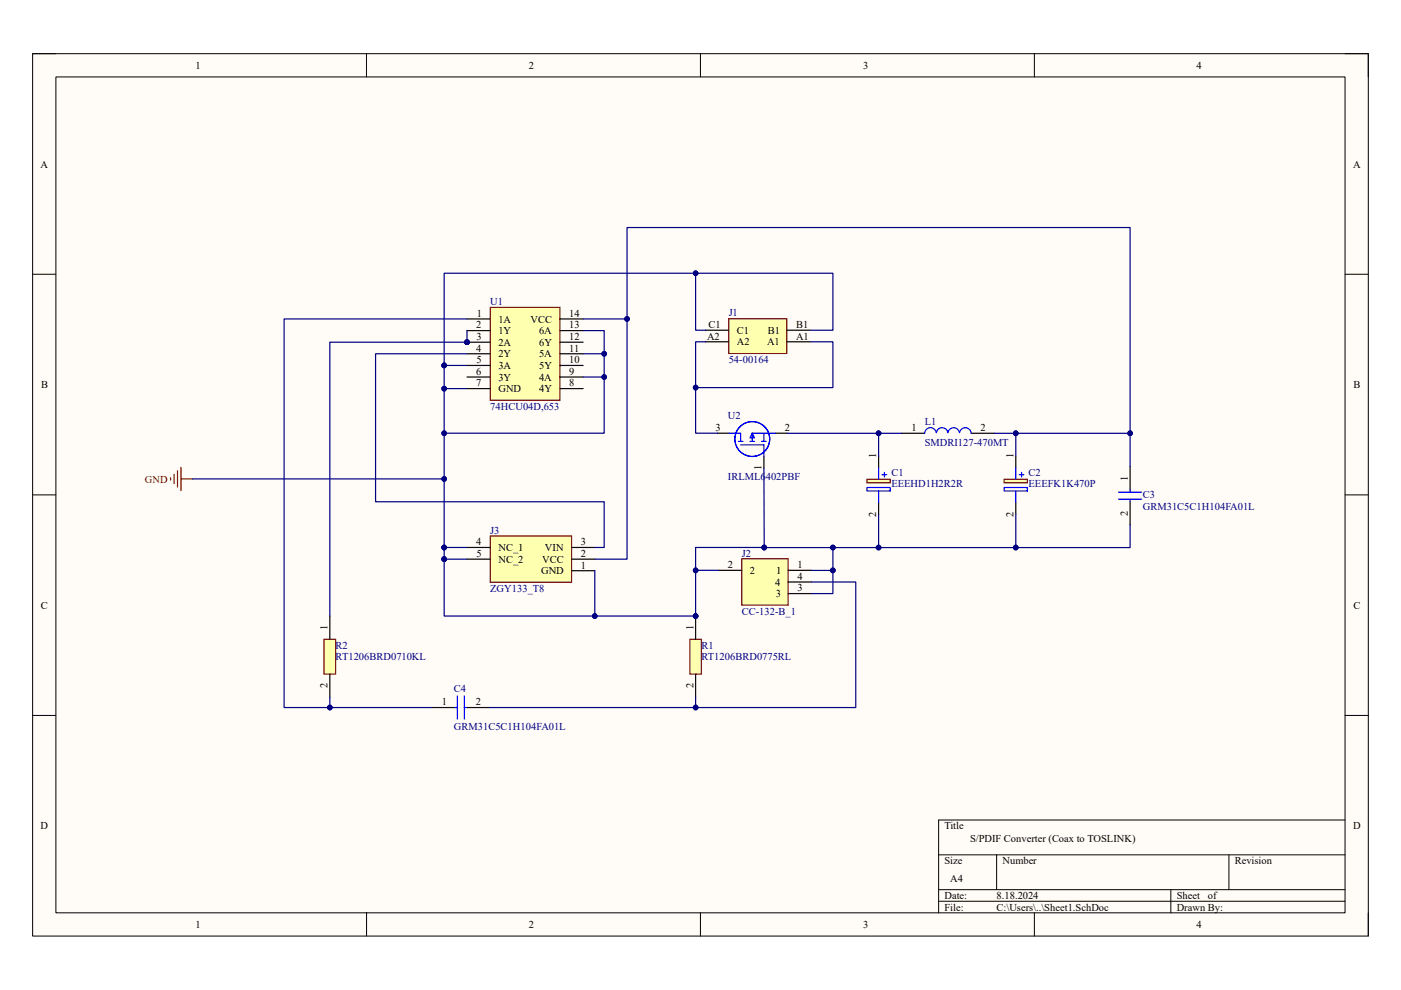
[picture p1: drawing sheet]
<svg xmlns="http://www.w3.org/2000/svg" width="297mm" height="210mm" viewBox="0 0 297 210" stroke-linecap="round" stroke-linejoin="round" font-family="sans-serif">
<path d="M6.9 11.4h283.2v187.1h-283.2z" fill="#fffcf8"/>
<path d="M6.9 11.4h283.2v187.1h-283.2z" fill="none" stroke="#000" stroke-width=".21"/>
<path d="M11.9 16.3h273.3v177.3h-273.3z" fill="#fffcf8"/>
<g fill="none" stroke="#000" stroke-width=".21">
<path d="M6.9 11.4h4.9M11.9 16.3h273.3v177.3h-273.3zM77.7 11.4v4.9M148.5 11.4v4.9M219.3 11.4v4.9M285.2 11.4h4.9v4.9M6.9 58.2h4.9M285.2 58.2h4.9M6.9 105h4.9M285.2 105h4.9M6.9 151.7h4.9M285.2 151.7h4.9"/>
<path d="M285.2 173.9h-86.2v19.7M77.7 193.6v4.9M148.5 193.6v4.9M199 181.3h86.2M199 188.7h86.2M199 191.2h86.2M211.3 181.3v7.4M219.3 193.6v4.9M248.2 188.7v4.9M260.6 181.3v7.4M290.1 193.6v4.9"/>
</g>
<path d="M154.5 67.6h12.3v7.4h-12.3z" fill="#ffffb0"/>
<path d="M154.5 67.6h12.3v7.4h-12.3z" fill="none" stroke="#800000" stroke-width=".25"/>
<path d="M149.6 72.5h4.9M149.6 70h4.9M166.8 72.5h4.9M166.8 70h4.9" fill="none" stroke="#000" stroke-width=".25"/>
<circle cx="99" cy="72.6" r=".49" fill="#000080"/>
<circle cx="99" cy="72.6" r=".49" fill="none" stroke="#000080" stroke-width=".21"/>
<path d="M103.9 65.2h14.8v19.7h-14.8z" fill="#ffffb0"/>
<path d="M103.9 65.2h14.8v19.7h-14.8z" fill="none" stroke="#800000" stroke-width=".25"/>
<path d="M99 67.6h4.9M99 70.1h4.9M99 72.6h4.9" fill="none" stroke="#000" stroke-width=".25"/>
<circle cx="99" cy="72.6" r=".49" fill="#000080"/>
<circle cx="99" cy="72.6" r=".49" fill="none" stroke="#000080" stroke-width=".21"/>
<path d="M99 75h4.9M99 77.5h4.9M99 80h4.9M118.7 75h4.9M118.7 77.5h4.9M118.7 80h4.9M118.7 72.6h4.9M118.7 70.1h4.9M118.7 67.6h4.9M99 82.4h4.9M118.7 82.4h4.9" fill="none" stroke="#000" stroke-width=".25"/>
<path d="M103.9 113.7h17.3v9.8h-17.3z" fill="#ffffb0"/>
<path d="M103.9 113.7h17.3v9.8h-17.3z" fill="none" stroke="#800000" stroke-width=".25"/>
<path d="M99 118.6h4.9M99 116.1h4.9M121.2 118.6h4.9M121.2 116.1h4.9M121.2 121.1h4.9" fill="none" stroke="#000" stroke-width=".25"/>
<path d="M157.3 118.5h9.8v9.9h-9.8z" fill="#ffffb0"/>
<path d="M37.6 99.9v3.4M38.4 99.1v5M36.2 101.3v.5M36.9 100.6v2M38.4 101.6h2.4M157.3 118.5h9.8v9.9h-9.8z" fill="none" stroke="#800000" stroke-width=".25"/>
<path d="M152.1 91.9h2.5M162 96.8v2.5M164.4 91.9h2.5M191.1 91.9h4.9M205.9 91.9h4.9M152.3 121h5M167.1 121h4.9M167.1 125.9h4.9M167.1 123.4h4.9" fill="none" stroke="#000" stroke-width=".25"/>
<g fill="none" stroke="#00f" stroke-width=".25">
<path d="M154.6 91.9h2.4v1.7M156.5 93.6h1M157 94.4h5v2.4M159 93.6h1M159.5 91.9h4.9M159.5 91.9v1.7M159.5 91.9l.5 1h-1zM161.5 93.6h1M162 91.9v1.7M198.5 91.8a1.24 1.24 0 0 0-1.3-1.1 1.24 1.24 0 0 0-1.2 1.2M201 91.7a1.24 1.24 0 0 0-1.3-1 1.24 1.24 0 0 0-1.2 1.1M203.4 91.7a1.23 1.23 0 0 0-1.2-1 1.23 1.23 0 0 0-1.2 1.1"/>
<path d="M203.5 91.8a1.23 1.23 0 0 1 1.2-1.1 1.23 1.23 0 0 1 1.2 1.2"/>
<circle cx="159.5" cy="93.1" r="3.7"/>
</g>
<path d="M183.8 101.7h4.9v.7h-4.9z" fill="#ffffb0"/>
<path d="M183.8 101.7h4.9v.7h-4.9z" fill="none" stroke="#800000" stroke-width=".25"/>
<path d="M186.3 96.8v2.4M186.3 106.6v2.5" fill="none" stroke="#000" stroke-width=".25"/>
<path d="M186.3 99.2v2.5M183.8 103.4h4.9v.7h-4.9zM186.3 104.1v2.5M187 100.7h1M187.5 100.2v1" fill="none" stroke="#00f" stroke-width=".25"/>
<path d="M212.9 101.7h4.9v.7h-4.9z" fill="#ffffb0"/>
<path d="M212.9 101.7h4.9v.7h-4.9z" fill="none" stroke="#800000" stroke-width=".25"/>
<path d="M215.4 96.8v2.4M239.6 99v4.9M215.4 106.6v2.5M239.6 106.4v4.9M91.5 150.1h5M98.9 150.1h5" fill="none" stroke="#000" stroke-width=".25"/>
<g fill="none" stroke="#00f" stroke-width=".25">
<path d="M215.4 99.2v2.5M212.9 103.4h4.9v.7h-4.9zM215.4 104.1v2.5M216.1 100.7h1M216.6 100.2v1M237.1 104.4h5M237.1 105.9h5M239.6 103.9v.5M239.6 105.9v.5M96.5 150.1h.5M97 147.6v4.9M98.4 147.6v4.9"/>
<path d="M98.4 150.1h.5"/>
</g>
<circle cx="147.5" cy="130.7" r=".49" fill="#000080"/>
<circle cx="147.5" cy="130.7" r=".49" fill="none" stroke="#000080" stroke-width=".21"/>
<path d="M146.3 135.6h2.4v7.4h-2.4z" fill="#ffffb0"/>
<path d="M146.3 135.6h2.4v7.4h-2.4z" fill="none" stroke="#800000" stroke-width=".25"/>
<path d="M147.5 130.7v4.9" fill="none" stroke="#000" stroke-width=".25"/>
<circle cx="147.5" cy="130.7" r=".49" fill="#000080"/>
<circle cx="147.5" cy="130.7" r=".49" fill="none" stroke="#000080" stroke-width=".21"/>
<path d="M147.5 143v4.9" fill="none" stroke="#000" stroke-width=".25"/>
<path d="M68.7 135.6h2.5v7.4h-2.5z" fill="#ffffb0"/>
<path d="M68.7 135.6h2.5v7.4h-2.5z" fill="none" stroke="#800000" stroke-width=".25"/>
<path d="M69.9 130.7v4.9M69.9 143v4.9" fill="none" stroke="#000" stroke-width=".25"/>
<path d="M149.6 72.5h-2.1v9.7h29.1v-9.7h-4.9" fill="none" stroke="#000080" stroke-width=".25"/>
<circle cx="147.5" cy="82.2" r=".49" fill="#000080"/>
<circle cx="147.5" cy="82.2" r=".49" fill="none" stroke="#000080" stroke-width=".21"/>
<path d="M40.8 101.6h53.4v14.5" fill="none" stroke="#000080" stroke-width=".25"/>
<circle cx="94.2" cy="101.6" r=".49" fill="#000080"/>
<circle cx="94.2" cy="101.6" r=".49" fill="none" stroke="#000080" stroke-width=".21"/>
<circle cx="94.2" cy="116.1" r=".49" fill="#000080"/>
<circle cx="94.2" cy="116.1" r=".49" fill="none" stroke="#000080" stroke-width=".21"/>
<path d="M126.1 121.1v9.6" fill="none" stroke="#000080" stroke-width=".25"/>
<circle cx="126.1" cy="130.7" r=".5" fill="#000080"/>
<circle cx="126.1" cy="130.7" r=".5" fill="none" stroke="#000080" stroke-width=".21"/>
<path d="M162 116.1h-14.5v4.9" fill="none" stroke="#000080" stroke-width=".25"/>
<circle cx="147.5" cy="121" r=".49" fill="#000080"/>
<circle cx="147.5" cy="121" r=".49" fill="none" stroke="#000080" stroke-width=".21"/>
<circle cx="162" cy="116.1" r=".49" fill="#000080"/>
<circle cx="162" cy="116.1" r=".49" fill="none" stroke="#000080" stroke-width=".21"/>
<path d="M162 116.1h14.6v4.9h-4.6" fill="none" stroke="#000080" stroke-width=".25"/>
<circle cx="162" cy="116.1" r=".49" fill="#000080"/>
<circle cx="162" cy="116.1" r=".49" fill="none" stroke="#000080" stroke-width=".21"/>
<circle cx="176.6" cy="116.1" r=".5" fill="#000080"/>
<circle cx="176.6" cy="116.1" r=".5" fill="none" stroke="#000080" stroke-width=".21"/>
<circle cx="176.6" cy="121" r=".5" fill="#000080"/>
<circle cx="176.6" cy="121" r=".5" fill="none" stroke="#000080" stroke-width=".21"/>
<path d="M176.6 121v4.9h-4.6" fill="none" stroke="#000080" stroke-width=".25"/>
<circle cx="176.6" cy="121" r=".5" fill="#000080"/>
<circle cx="176.6" cy="121" r=".5" fill="none" stroke="#000080" stroke-width=".21"/>
<path d="M94.2 116.1v2.5" fill="none" stroke="#000080" stroke-width=".25"/>
<circle cx="94.2" cy="116.1" r=".49" fill="#000080"/>
<circle cx="94.2" cy="116.1" r=".49" fill="none" stroke="#000080" stroke-width=".21"/>
<circle cx="94.2" cy="118.6" r=".49" fill="#000080"/>
<circle cx="94.2" cy="118.6" r=".49" fill="none" stroke="#000080" stroke-width=".21"/>
<path d="M94.2 118.6v12.1h53.3v-9.7h4.8" fill="none" stroke="#000080" stroke-width=".25"/>
<circle cx="94.2" cy="118.6" r=".49" fill="#000080"/>
<circle cx="94.2" cy="118.6" r=".49" fill="none" stroke="#000080" stroke-width=".21"/>
<circle cx="126.1" cy="130.7" r=".5" fill="#000080"/>
<circle cx="126.1" cy="130.7" r=".5" fill="none" stroke="#000080" stroke-width=".21"/>
<circle cx="147.5" cy="130.7" r=".49" fill="#000080"/>
<circle cx="147.5" cy="130.7" r=".49" fill="none" stroke="#000080" stroke-width=".21"/>
<circle cx="147.5" cy="121" r=".49" fill="#000080"/>
<circle cx="147.5" cy="121" r=".49" fill="none" stroke="#000080" stroke-width=".21"/>
<path d="M94.2 116.1h4.8" fill="none" stroke="#000080" stroke-width=".25"/>
<circle cx="94.2" cy="116.1" r=".49" fill="#000080"/>
<circle cx="94.2" cy="116.1" r=".49" fill="none" stroke="#000080" stroke-width=".21"/>
<path d="M94.2 118.6h4.8" fill="none" stroke="#000080" stroke-width=".25"/>
<circle cx="94.2" cy="118.6" r=".49" fill="#000080"/>
<circle cx="94.2" cy="118.6" r=".49" fill="none" stroke="#000080" stroke-width=".21"/>
<path d="M215.4 109.1v7h-38.8" fill="none" stroke="#000080" stroke-width=".25"/>
<circle cx="176.6" cy="116.1" r=".5" fill="#000080"/>
<circle cx="176.6" cy="116.1" r=".5" fill="none" stroke="#000080" stroke-width=".21"/>
<circle cx="186.3" cy="116.1" r=".5" fill="#000080"/>
<circle cx="186.3" cy="116.1" r=".5" fill="none" stroke="#000080" stroke-width=".21"/>
<circle cx="215.4" cy="116.1" r=".5" fill="#000080"/>
<circle cx="215.4" cy="116.1" r=".5" fill="none" stroke="#000080" stroke-width=".21"/>
<path d="M210.8 91.9h4.6v4.9" fill="none" stroke="#000080" stroke-width=".25"/>
<circle cx="215.4" cy="91.9" r=".5" fill="#000080"/>
<circle cx="215.4" cy="91.9" r=".5" fill="none" stroke="#000080" stroke-width=".21"/>
<path d="M162 99.3v16.8" fill="none" stroke="#000080" stroke-width=".25"/>
<circle cx="162" cy="116.1" r=".49" fill="#000080"/>
<circle cx="162" cy="116.1" r=".49" fill="none" stroke="#000080" stroke-width=".21"/>
<path d="M166.9 91.9h24.2" fill="none" stroke="#000080" stroke-width=".25"/>
<circle cx="186.3" cy="91.9" r=".5" fill="#000080"/>
<circle cx="186.3" cy="91.9" r=".5" fill="none" stroke="#000080" stroke-width=".21"/>
<path d="M147.5 82.2v9.7h4.6" fill="none" stroke="#000080" stroke-width=".25"/>
<circle cx="147.5" cy="82.2" r=".49" fill="#000080"/>
<circle cx="147.5" cy="82.2" r=".49" fill="none" stroke="#000080" stroke-width=".21"/>
<path d="M99 75h-19.4v31.4h48.5v9.7h-2M186.3 91.9v4.9" fill="none" stroke="#000080" stroke-width=".25"/>
<circle cx="186.3" cy="91.9" r=".5" fill="#000080"/>
<circle cx="186.3" cy="91.9" r=".5" fill="none" stroke="#000080" stroke-width=".21"/>
<path d="M186.3 109.1v7" fill="none" stroke="#000080" stroke-width=".25"/>
<circle cx="186.3" cy="116.1" r=".5" fill="#000080"/>
<circle cx="186.3" cy="116.1" r=".5" fill="none" stroke="#000080" stroke-width=".21"/>
<path d="M239.6 111.3v4.8h-24.2" fill="none" stroke="#000080" stroke-width=".25"/>
<circle cx="215.4" cy="116.1" r=".5" fill="#000080"/>
<circle cx="215.4" cy="116.1" r=".5" fill="none" stroke="#000080" stroke-width=".21"/>
<path d="M215.4 91.9h24.2v7.1" fill="none" stroke="#000080" stroke-width=".25"/>
<circle cx="215.4" cy="91.9" r=".5" fill="#000080"/>
<circle cx="215.4" cy="91.9" r=".5" fill="none" stroke="#000080" stroke-width=".21"/>
<circle cx="239.6" cy="91.9" r=".49" fill="#000080"/>
<circle cx="239.6" cy="91.9" r=".49" fill="none" stroke="#000080" stroke-width=".21"/>
<path d="M99 70.1v2.5" fill="none" stroke="#000080" stroke-width=".25"/>
<circle cx="99" cy="72.6" r=".49" fill="#000080"/>
<circle cx="99" cy="72.6" r=".49" fill="none" stroke="#000080" stroke-width=".21"/>
<path d="M172 123.4h9.4v26.7h-77.5" fill="none" stroke="#000080" stroke-width=".25"/>
<circle cx="147.5" cy="150.1" r=".49" fill="#000080"/>
<circle cx="147.5" cy="150.1" r=".49" fill="none" stroke="#000080" stroke-width=".21"/>
<path d="M99 67.6h-38.8v82.5h31.3" fill="none" stroke="#000080" stroke-width=".25"/>
<circle cx="69.9" cy="150.1" r=".49" fill="#000080"/>
<circle cx="69.9" cy="150.1" r=".49" fill="none" stroke="#000080" stroke-width=".21"/>
<path d="M147.5 147.9v2.2" fill="none" stroke="#000080" stroke-width=".25"/>
<circle cx="147.5" cy="150.1" r=".49" fill="#000080"/>
<circle cx="147.5" cy="150.1" r=".49" fill="none" stroke="#000080" stroke-width=".21"/>
<path d="M99 72.6h-29.1v58.1" fill="none" stroke="#000080" stroke-width=".25"/>
<circle cx="99" cy="72.6" r=".49" fill="#000080"/>
<circle cx="99" cy="72.6" r=".49" fill="none" stroke="#000080" stroke-width=".21"/>
<path d="M69.9 147.9v2.2" fill="none" stroke="#000080" stroke-width=".25"/>
<circle cx="69.9" cy="150.1" r=".49" fill="#000080"/>
<circle cx="69.9" cy="150.1" r=".49" fill="none" stroke="#000080" stroke-width=".21"/>
<path d="M94.2 77.5v4.9" fill="none" stroke="#000080" stroke-width=".25"/>
<circle cx="94.2" cy="82.4" r=".49" fill="#000080"/>
<circle cx="94.2" cy="82.4" r=".49" fill="none" stroke="#000080" stroke-width=".21"/>
<circle cx="94.2" cy="77.5" r=".49" fill="#000080"/>
<circle cx="94.2" cy="77.5" r=".49" fill="none" stroke="#000080" stroke-width=".21"/>
<path d="M94.2 77.5h4.8" fill="none" stroke="#000080" stroke-width=".25"/>
<circle cx="94.2" cy="77.5" r=".49" fill="#000080"/>
<circle cx="94.2" cy="77.5" r=".49" fill="none" stroke="#000080" stroke-width=".21"/>
<path d="M123.6 67.6h9.3v51h-6.8" fill="none" stroke="#000080" stroke-width=".25"/>
<circle cx="132.9" cy="67.6" r=".49" fill="#000080"/>
<circle cx="132.9" cy="67.6" r=".49" fill="none" stroke="#000080" stroke-width=".21"/>
<path d="M99 82.4h-4.8v19.2" fill="none" stroke="#000080" stroke-width=".25"/>
<circle cx="94.2" cy="101.6" r=".49" fill="#000080"/>
<circle cx="94.2" cy="101.6" r=".49" fill="none" stroke="#000080" stroke-width=".21"/>
<circle cx="94.2" cy="91.9" r=".49" fill="#000080"/>
<circle cx="94.2" cy="91.9" r=".49" fill="none" stroke="#000080" stroke-width=".21"/>
<circle cx="94.2" cy="82.4" r=".49" fill="#000080"/>
<circle cx="94.2" cy="82.4" r=".49" fill="none" stroke="#000080" stroke-width=".21"/>
<path d="M171.7 70h4.9v-12h-82.4v19.5" fill="none" stroke="#000080" stroke-width=".25"/>
<circle cx="147.5" cy="58" r=".49" fill="#000080"/>
<circle cx="147.5" cy="58" r=".49" fill="none" stroke="#000080" stroke-width=".21"/>
<circle cx="94.2" cy="77.5" r=".49" fill="#000080"/>
<circle cx="94.2" cy="77.5" r=".49" fill="none" stroke="#000080" stroke-width=".21"/>
<path d="M128.1 80v11.9h-33.9" fill="none" stroke="#000080" stroke-width=".25"/>
<circle cx="128.1" cy="80" r=".49" fill="#000080"/>
<circle cx="128.1" cy="80" r=".49" fill="none" stroke="#000080" stroke-width=".21"/>
<circle cx="94.2" cy="91.9" r=".49" fill="#000080"/>
<circle cx="94.2" cy="91.9" r=".49" fill="none" stroke="#000080" stroke-width=".21"/>
<path d="M132.9 67.6v-19.3h106.7v43.6" fill="none" stroke="#000080" stroke-width=".25"/>
<circle cx="132.9" cy="67.6" r=".49" fill="#000080"/>
<circle cx="132.9" cy="67.6" r=".49" fill="none" stroke="#000080" stroke-width=".21"/>
<circle cx="239.6" cy="91.9" r=".49" fill="#000080"/>
<circle cx="239.6" cy="91.9" r=".49" fill="none" stroke="#000080" stroke-width=".21"/>
<path d="M147.5 58v12h2.1" fill="none" stroke="#000080" stroke-width=".25"/>
<circle cx="147.5" cy="58" r=".49" fill="#000080"/>
<circle cx="147.5" cy="58" r=".49" fill="none" stroke="#000080" stroke-width=".21"/>
<path d="M128.1 75v5h-4.5" fill="none" stroke="#000080" stroke-width=".25"/>
<circle cx="128.1" cy="80" r=".49" fill="#000080"/>
<circle cx="128.1" cy="80" r=".49" fill="none" stroke="#000080" stroke-width=".21"/>
<circle cx="128.1" cy="75" r=".49" fill="#000080"/>
<circle cx="128.1" cy="75" r=".49" fill="none" stroke="#000080" stroke-width=".21"/>
<path d="M123.6 70.1h4.5v4.9h-4.5" fill="none" stroke="#000080" stroke-width=".25"/>
<circle cx="128.1" cy="75" r=".49" fill="#000080"/>
<circle cx="128.1" cy="75" r=".49" fill="none" stroke="#000080" stroke-width=".21"/>
<g font-size="2.2">
<text x="41.5" y="14.6">1</text>
<text x="112.1" y="14.6">2</text>
<text x="183" y="14.6">3</text>
<text x="253.7" y="14.6">4</text>
<text x="8.6" y="35.5">A</text>
<text x="286.9" y="35.5">A</text>
<text x="101" y="69.6">2</text>
<text x="101.1" y="67.2">1</text>
<text x="105.7" y="68.4">1A</text>
<text x="105.7" y="70.9">1Y</text>
<text x="112.5" y="68.4">VCC</text>
<text x="114.3" y="70.9">6A</text>
<text x="120.7" y="67.2">14</text>
<text x="120.7" y="69.6">13</text>
<text x="150.2" y="69.6">C1</text>
<text x="156.2" y="70.8">C1</text>
<text x="162.8" y="70.8">B1</text>
<text x="168.8" y="69.6">B1</text>
<text x="100.9" y="74.6">4</text>
<text x="101" y="77">5</text>
<text x="101" y="72.1">3</text>
<text x="105.7" y="73.3">2A</text>
<text x="105.7" y="75.8">2Y</text>
<text x="114.3" y="75.8">5A</text>
<text x="114.3" y="73.3">6Y</text>
<text x="120.7" y="74.6">11</text>
<text x="120.7" y="77">10</text>
<text x="120.7" y="72.1">12</text>
<text x="149.9" y="72">A2</text>
<text x="156.2" y="73.3">A2</text>
<text x="162.6" y="73.3">A1</text>
<text x="168.8" y="72">A1</text>
<text x="8.7" y="82.3">B</text>
<text x="101" y="79.5">6</text>
<text x="101" y="82">7</text>
<text x="105.7" y="78.3">3A</text>
<text x="105.7" y="80.7">3Y</text>
<text x="105.7" y="83.2">GND</text>
<text x="114.3" y="80.7">4A</text>
<text x="114.3" y="83.2">4Y</text>
<text x="114.3" y="78.3">5Y</text>
<text x="120.7" y="79.5">9</text>
<text x="120.7" y="82">8</text>
<text x="287" y="82.3">B</text>
<text x="151.7" y="91.4">3</text>
<text x="166.4" y="91.4">2</text>
<text x="193.2" y="91.4">1</text>
<text x="207.9" y="91.4">2</text>
<text x="161.5" y="99.6" transform="rotate(-90 161.5 99.6)">1</text>
<text x="185.8" y="97.2" transform="rotate(-90 185.8 97.2)">1</text>
<text x="214.9" y="97.2" transform="rotate(-90 214.9 97.2)">1</text>
<text x="239.1" y="101.9" transform="rotate(-90 239.1 101.9)">1</text>
<text x="185.8" y="109.6" transform="rotate(-90 185.8 109.6)">2</text>
<text x="214.9" y="109.6" transform="rotate(-90 214.9 109.6)">2</text>
<text x="239.1" y="109.3" transform="rotate(-90 239.1 109.3)">2</text>
<text x="100.9" y="115.7">4</text>
<text x="101" y="118.1">5</text>
<text x="105.7" y="116.9">NC_1</text>
<text x="105.7" y="119.4">NC_2</text>
<text x="115" y="119.4">VCC</text>
<text x="115.5" y="116.9">VIN</text>
<text x="123.2" y="118.1">2</text>
<text x="123.2" y="115.7">3</text>
<text x="114.7" y="121.8">GND</text>
<text x="123.2" y="120.6">1</text>
<text x="154.3" y="120.5">2</text>
<text x="159" y="121.7">2</text>
<text x="164.4" y="124.2">4</text>
<text x="164.6" y="121.7">1</text>
<text x="169.1" y="125.4">3</text>
<text x="169.1" y="123">4</text>
<text x="169.1" y="120.5">1</text>
<text x="8.7" y="129.1">C</text>
<text x="164.5" y="126.7">3</text>
<text x="287" y="129.1">C</text>
<text x="69.4" y="133.6" transform="rotate(-90 69.4 133.6)">1</text>
<text x="147" y="133.6" transform="rotate(-90 147 133.6)">1</text>
<text x="69.4" y="146" transform="rotate(-90 69.4 146)">2</text>
<text x="93.7" y="149.6">1</text>
<text x="100.9" y="149.6">2</text>
<text x="147" y="146" transform="rotate(-90 147 146)">2</text>
<text x="8.6" y="175.9">D</text>
<text x="200.2" y="175.9">Title</text>
<text x="205.7" y="178.7">S/PDIF Converter (Coax to TOSLINK)</text>
<text x="286.9" y="175.9">D</text>
<text x="200.2" y="183.3">Size</text>
<text x="212.6" y="183.3">Number</text>
<text x="261.8" y="183.3">Revision</text>
<text x="200.2" y="190.7">Date:</text>
<text x="201.5" y="187">A4</text>
<text x="211.3" y="190.7">8.18.2024</text>
<text x="249.5" y="190.7">Sheet</text>
<text x="256.1" y="190.7">of</text>
<text x="41.5" y="196.8">1</text>
<text x="112.1" y="196.8">2</text>
<text x="183" y="196.8">3</text>
<text x="200.2" y="193.1">File:</text>
<text x="211.3" y="193.1">C:\Users\..\Sheet1.SchDoc</text>
<text x="249.5" y="193.1">Drawn By:</text>
<text x="253.7" y="196.8">4</text>
</g>
<g font-size="2.2" fill="#000080">
<text x="103.9" y="64.7">U1</text>
<text x="154.5" y="67.1">J1</text>
<text x="154.5" y="77">54-00164</text>
<text x="103.9" y="86.9">74HCU04D,653</text>
<text x="154.3" y="89">U2</text>
<text x="196.1" y="90.2">L1</text>
<text x="196.1" y="94.6">SMDRI127-470MT</text>
<text x="154.3" y="101.8">IRLML6402PBF</text>
<text x="189" y="100.9">C1</text>
<text x="218.1" y="100.9">C2</text>
<text x="189" y="103.4">EEEHD1H2R2R</text>
<text x="218.1" y="103.4">EEEFK1K470P</text>
<text x="242.3" y="105.6">C3</text>
<text x="103.9" y="113.2">J3</text>
<text x="242.3" y="108.1">GRM31C5C1H104FA01L</text>
<text x="157.3" y="118">J2</text>
<text x="103.9" y="125.5">ZGY133_T8</text>
<text x="157.3" y="130.4">CC-132-B_1</text>
<text x="71.2" y="137.6">R2</text>
<text x="148.7" y="137.6">R1</text>
<text x="71.2" y="140.1">RT1206BRD0710KL</text>
<text x="148.7" y="140.1">RT1206BRD0775RL</text>
<text x="96.2" y="146.9">C4</text>
<text x="96.2" y="154.8">GRM31C5C1H104FA01L</text>
</g>
<text font-size="2.2" fill="#800000" x="30.7" y="102.3">GND</text>
</svg>
